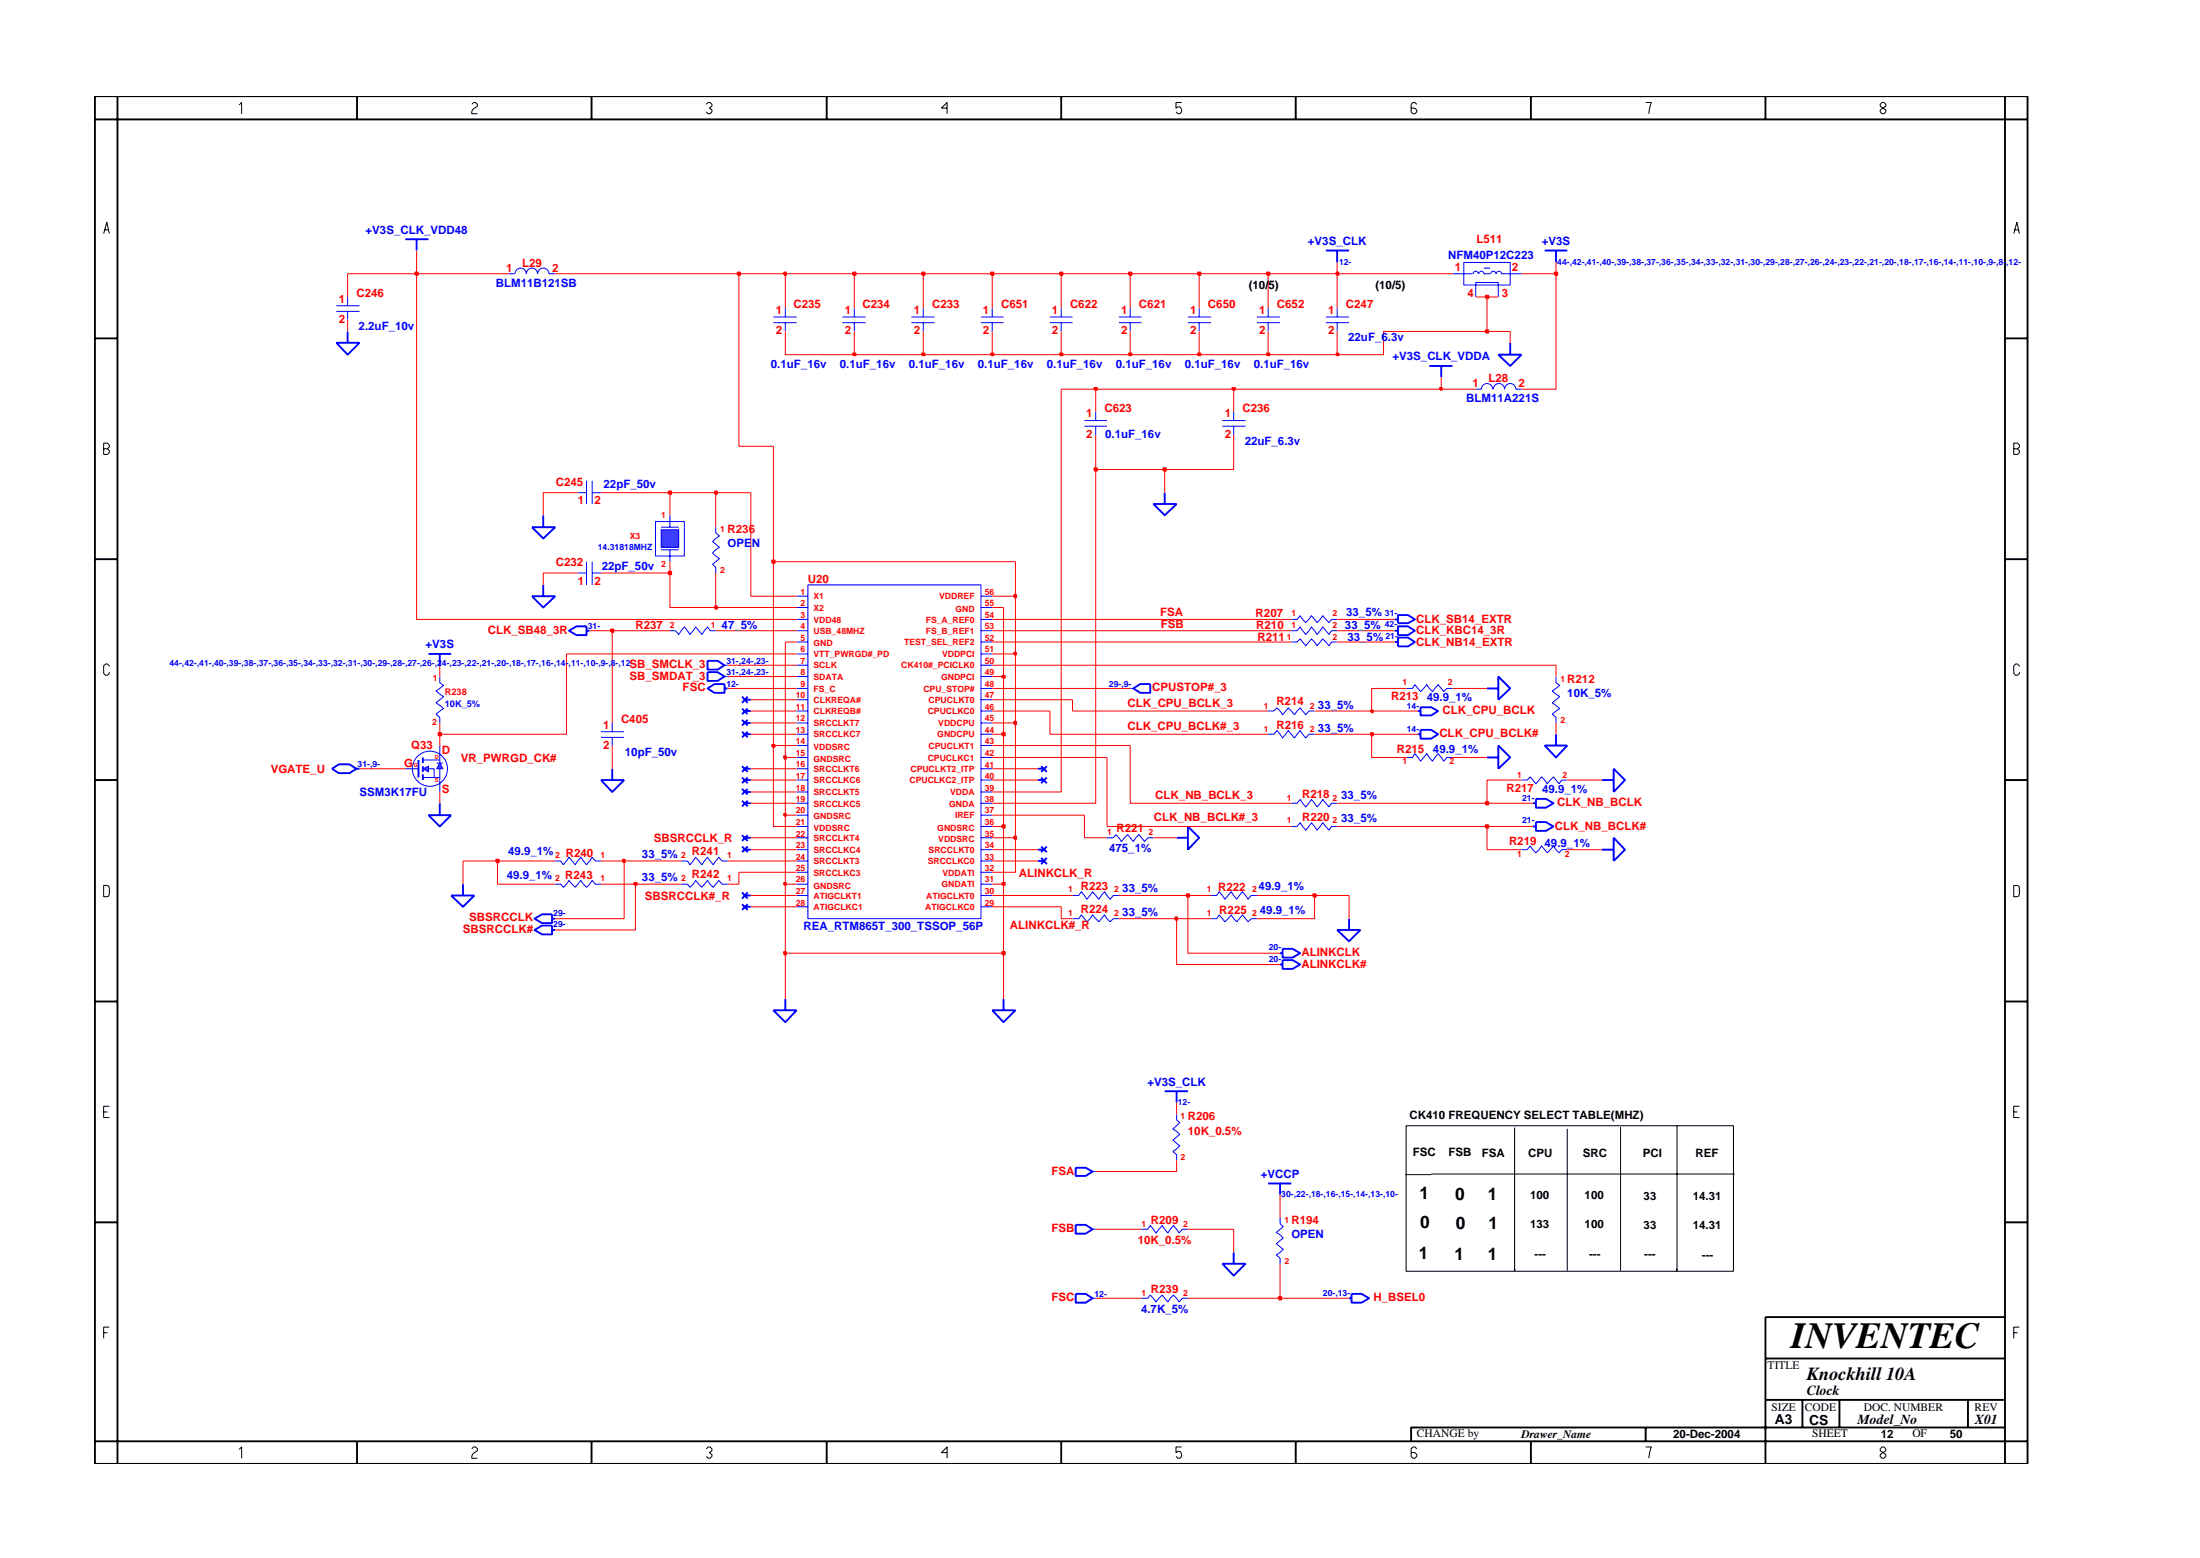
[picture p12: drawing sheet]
<svg xmlns="http://www.w3.org/2000/svg" width="297mm" height="210mm" viewBox="0 0 297 210" stroke-linecap="round" stroke-linejoin="round" font-family="sans-serif">
<g fill="none" stroke="#00f" stroke-width=".14">
<path d="M45.4 41.3h3.1M45.4 42h3.1M46.9 40.1v1.2M46.9 42v1.1M123 42.8h3.2M123 43.5h3.2M124.7 41.6v1.2M124.7 43.5v1.2M141.8 42.8h3M141.8 43.5h3M143.3 41.6v1.2M143.3 43.5v1.2"/>
<path d="M78 77.3h1.2M79.2 75.8v3.1M80 77.3h1.1M80 75.8v3.1M109.1 78.9h23.3v45.1h-23.3zM81.1 98.7h3.2M81.1 99.5h3.2M82.7 97.6v1.1M82.7 99.5v1.1M90.5 85.1h.7l.4 .5 .8-1 .8 1 .7-1 .9 1 .7-1 .4 .5h.7M107.6 92.9h1.5M107.6 85.1h1.5"/>
<path d="M107.6 96h1.5M107.6 80.5h1.5M107.6 82h1.5M107.6 83.6h1.5M107.6 86.6h1.5M107.6 88.3h1.5M107.6 89.8h1.5M107.6 91.3h1.5M107.6 94.4h1.5M107.6 97.6h1.5M107.6 99.1h1.5M132.4 92.9h1.6"/>
<path d="M132.4 85.1h1.6M132.4 96h1.6M132.4 80.5h1.6M132.4 82h1.6M132.4 83.6h1.6M132.4 86.6h1.6M132.4 88.3h1.6M132.4 89.8h1.6M132.4 91.3h1.6M132.4 94.4h1.6M132.4 97.6h1.6M132.4 99.1h1.6"/>
<path d="M171.2 96h.8l.4-.5 .8 1 .7-1 .9 1 .7-1 .8 1 .4-.5h.8M174.4 85.1h.7l.4-.5 .8 1 .8-1 .7 1 .8-1 .8 1 .4-.5h.7M189.9 92.9h.8l.3-.5 .8 .9 .8-.9 .8 .9 .8-.9 .7 .9 .5-.4h.7M54.7 103.7h1.8M107.6 100.6h1.5M107.6 102.2h1.5M107.6 103.7h1.5M107.6 105.3h1.5M107.6 106.9h1.5M107.6 108.4h1.5M107.6 110h1.5M107.6 111.5h1.5"/>
<path d="M107.6 113.1h1.5M107.6 114.7h1.5M107.6 116.2h1.5M107.6 117.7h1.5M107.6 119.3h1.5M132.4 100.6h1.6M132.4 102.2h1.6M132.4 103.7h1.6M132.4 105.3h1.6M132.4 106.9h1.6M132.4 108.4h1.6M132.4 110h1.6"/>
<path d="M132.4 111.5h1.6M132.4 113.1h1.6M132.4 114.7h1.6M132.4 116.2h1.6M132.4 117.7h1.6M132.4 119.3h1.6M107.6 120.8h1.5M107.6 122.4h1.5M132.4 120.8h1.6M132.4 122.4h1.6M147.5 175.2h.4M154.1 175.2h.9l.3-.4 .8 .9 .8-.9 .8 .9 .7-.9 .8 .9 .4-.5h.8"/>
</g>
<g fill="none" stroke="#00f" stroke-width=".25">
<path d="M45.4 46.3h3.1l-1.6 1.6zM46.9 44.7v1.6M193 49.4h3.1M194.6 49.4v1.5M71.8 71.1h3.2l-1.7 1.6zM73.3 69.5v1.6M73.3 78.9v1.6M155.7 68h3.2l-1.6 1.5zM157.3 66.5v1.5M71.8 80.5h3.2l-1.7 1.5zM95.5 92.9l1-.6h1.3v1.2h-1.3zM97.8 92.9h.4"/>
<path d="M100.2 95.6l.8 .8M100.5 96h.9M101 95.6l-.8 .8M188.3 83.6h.5M188.8 83h1.3l.9 .6-.9 .5h-1.3zM200.8 92.9h1.5M202.3 91.3l1.6 1.6-1.6 1.5zM44.8 103.7l.9-.5h1.5l.9 .5-.9 .6h-1.5zM48.1 103.7h.4M56.5 102.6v2.3M62.5 119.3v1.5M81.1 105.3h3.2l-1.6 1.6z"/>
<path d="M82.7 103.7v1.6M100.2 103.4l.8 .8M100.5 103.7h.9M101 103.4l-.8 .8M140.2 105.3h.7M140.2 114.7h.7M140.2 116.2h.7M140.2 103.7h.7M140.6 114.2l.7 .8M140.6 115.8l.7 .8M140.6 104.9l.7 .8M140.6 103.4l.7 .8"/>
<path d="M141.3 114.2l-.7 .8M141.3 115.8l-.7 .8M141.3 104.9l-.7 .8M141.3 103.4l-.7 .8M158.9 113.1h1.5M160.4 111.5l1.5 1.6-1.5 1.6zM60.9 120.8h3.1l-1.5 1.6zM104.4 136.3h3.2l-1.6 1.7zM106 134.8v1.5M134 136.3h3.1l-1.6 1.7zM135.5 134.8v1.5M145.2 174.6h1.4l.9 .6-.9 .6h-1.4z"/>
</g>
<path d="M59.4 103l.4 .7h-.8z" fill="#3c3cc8"/>
<path d="M59 103h.8M59.4 103l.4 .7h-.8z" fill="none" stroke="#00f" stroke-width=".14"/>
<path d="M57.1 103.7l.8-.3v.8z" fill="#3c3cc8"/>
<g fill="none" stroke="#00f" stroke-width=".14">
<path d="M132.4 42.8h3.1M132.4 43.5h3.1M134 41.6v1.2M134 43.5v1.2M78 66.5h1.2M79.2 64.9v3.1M80 66.5h1.1M80 64.9v3.1M88.5 70.4h3.9v4.6h-3.9zM89.3 71.1h2.3M89.3 74.2h2.3M90.5 69.5v1.6"/>
<path d="M90.5 74.2v1.6M97.8 91.3h.4M152.6 92.9h.4M174.4 86.6h.7l.4-.4 .8 1 .8-1 .7 1 .8-1 .8 1 .4-.6h.7M174.4 83.6h.7l.4-.5 .8 .9 .8-.9 .7 .9 .8-.9 .8 .9 .4-.4h.7M57.1 103.7l.8-.3v.8zM57.1 104.9h2.3M57.1 102.6h2.3M57.9 103.7h.7v1.2M59.4 100.6v2.4M59.4 103.7v3.2M75 119.3h.7l.4 .4 .7-.9 .9 .9 .7-.9 .8 .9 .8-.9 .4 .5h.7"/>
<path d="M92 116.2h.8l.4 .5 .7-1 .9 1 .7-1 .8 1 .8-1 .4 .5h.7M149.5 113.1h.8l.4-.5 .7 1 .9-1 .7 1 .8-1 .7 1 .5-.5h.7M174.4 111.5h.7l.4-.5 .8 1 .8-1 .7 1 .8-1 .8 1 .4-.5h.7M189.9 102.2h.8l.3-.5 .8 1 .8-1 .8 1 .8-1 .7 1 .5-.5h.7M205.4 114.7h.8l.4-.5 .8 .9 .7-.9 .8 .9 .8-.9 .8 .9 .3-.4h.8M205.4 105.3h.8l.4-.5 .8 1 .7-1 .8 1 .8-1 .8 1 .3-.5h.8M144.8 120.8h.9l.3-.5 .8 1.1 .7-1.1 .9 1.1 .7-1.1 .8 1.1 .4-.6h.8M163.5 120.8h.8l.3-.5 .8 1.1 .8-1.1 .8 1.1 .8-1.1 .7 1.1 .4-.6h.8M147.5 158.1h.4M158.9 150.4v.8l.4 .3-.9 .8 .9 .8-.9 .8 .9 .7-.9 .8 .5 .4v.8M147.5 165.9h.4M154.1 165.9h.9l.3-.5 .8 1 .8-1 .8 1 .7-1 .8 1 .4-.5h.8"/>
<circle cx="58" cy="103.7" r="2.37"/>
</g>
<g fill="none" stroke="#00f" stroke-width=".25">
<path d="M54.7 32.3h3.2M56.2 32.3v1.5M179 33.8h3.1M180.5 33.8v1.6M202.3 47.9h3.1l-1.5 1.5zM203.9 46.3v1.6M76.8 85.1l1-.6h1.4v1.2h-1.4zM79.2 85.1h.4M95.5 90.7h1.4l.9 .6-.9 .6h-1.4zM100.2 94l.8 .9M100.5 94.4h.9M101 94l-.8 .9"/>
<path d="M153 92.9l1-.6h1.3v1.2h-1.3zM188.3 86.6h.5M188.3 85.1h.5M188.8 86h1.3l.9 .6-.9 .6h-1.3zM188.8 84.5h1.3l.9 .6-.9 .6h-1.3zM210.1 99.1v1.5M57.1 102.2v.8M57.1 103.4v.8M57.1 104.5v.8M57.9 110h3l-1.5 1.5zM59.4 108.4v1.6M200.8 102.2h1.5"/>
<path d="M202.3 100.6l1.6 1.6-1.6 1.5zM208.6 100.6h3l-1.5 1.6zM216.3 105.3h1.6M216.3 114.7h1.6M217.9 103.7l1.5 1.6-1.5 1.6zM217.9 113.1l1.5 1.6-1.5 1.5zM72.2 124l1-.6h1.3v1.2h-1.3zM74.5 124h.5M100.2 120.4l.8 .9M100.5 120.8h.9M101 120.4l-.8 .9M180.5 125.5h3.2l-1.6 1.5z"/>
<path d="M182.1 124v1.5M145.2 157.6h1.4l.9 .5-.9 .6h-1.4zM171.2 159.7h3.2M172.8 159.7v1.5M145.2 165.3h1.4l.9 .6-.9 .6h-1.4zM165 170.5h3.2l-1.6 1.7zM166.6 169v1.5"/>
</g>
<path d="M89.3 71.5h2.3v2.4h-2.3z" fill="#3c3cc8"/>
<g fill="none" stroke="#00f" stroke-width=".14">
<path d="M68.7 36.9h.8M69.5 36.9a.76 .76 0 0 1 .8-.7 .76 .76 0 0 1 .8 .7 .76 .76 0 0 1 .7-.7 .76 .76 0 0 1 .8 .7 .76 .76 0 0 1 .7-.7 .76 .76 0 0 1 .8 .7h.9M196.1 36.9h2.7M197.6 35.4h6.3v3.1h-6.3zM198.9 36.9a.34 .34 0 0 1 .3-.3 .34 .34 0 0 1 .4 .3M199.7 36.9a.34 .34 0 0 1 .3-.3 .34 .34 0 0 1 .3 .3h.9M200.3 36.2h.9M201.3 36.9a.34 .34 0 0 1 .3-.3 .34 .34 0 0 1 .4 .3M202 36.9a.34 .34 0 0 1 .4-.3 .34 .34 0 0 1 .3 .3h2.7M104.4 42.8h3.2M104.4 43.5h3.2M106 41.6v1.2"/>
<path d="M106 43.5v1.2M113.7 42.8h3.2M113.7 43.5h3.2M115.3 41.6v1.2M115.3 43.5v1.2M146.4 56.8h3.1M146.4 57.5h3.1M147.9 55.6v1.2M147.9 57.5v1.2M151.1 42.8h3M151.1 43.5h3M152.6 41.6v1.2"/>
<path d="M152.6 43.5v1.2M160.4 42.8h3.1M160.4 43.5h3.1M161.9 41.6v1.2M161.9 43.5v1.2M165 56.8h3.2M165 57.5h3.2M166.6 55.6v1.2M166.6 57.5v1.2M169.7 42.8h3.1M169.7 43.5h3.1M171.2 41.6v1.2"/>
<path d="M171.2 43.5v1.2M179 42.8h3.1M179 43.5h3.1M180.5 41.6v1.2M180.5 43.5v1.2M199.2 40.1v-2h3.1v2M199.2 52.5h.8a.76 .76 0 0 1 .8-.7 .76 .76 0 0 1 .7 .7M201.6 52.5a.76 .76 0 0 1 .8-.7 .76 .76 0 0 1 .7 .7 .76 .76 0 0 1 .8-.7 .76 .76 0 0 1 .8 .7h.7M89.3 71.5h2.3v2.4h-2.3zM96.6 71.1v.8l.5 .4-.9 .8 .9 .8-.9 .7 .9 .8-.9 .7 .4 .5v.7M59.4 91.3v.8l.5 .4-1 .7 1 .8-1 .9 1 .7-1 .8 .5 .4v.8M97.8 89.8h.4"/>
<path d="M171.2 99.1h.8l.4-.5 .8 1 .7-1 .9 1 .7-1 .8 1 .4-.5h.8M210.1 91.3v.8l.5 .4-1 .7 1 .8-1 .9 1 .7-1 .8 .5 .4v.8M75 116.2h.7l.4 .5 .7-1 .9 1 .7-1 .8 1 .8-1 .4 .5h.7M92 119.3h.8l.4 .4 .7-.9 .9 .9 .7-.9 .8 .9 .8-.9 .4 .5h.7M174.4 108.4h.7l.4-.5 .8 1 .8-1 .7 1 .8-1 .8 1 .4-.5h.7M144.8 124h.9l.3-.5 .8 .9 .7-.9 .9 .9 .7-.9 .8 .9 .4-.4h.8M163.5 124h.8l.3-.5 .8 .9 .8-.9 .8 .9 .8-.9 .7 .9 .4-.4h.8M172.8 164.4v.7l.5 .5-1 .7 1 .8-1 .7 1 .8-1 .8 .5 .4v.7"/>
</g>
<g fill="none" stroke="#00f" stroke-width=".25">
<path d="M208.6 33.8h3M210.1 33.8v1.6M57.9 88.3h3M59.4 88.3v1.5M95.5 89.2h1.4l.9 .6-.9 .6h-1.4zM100.2 97.1l.8 .8M100.2 98.7l.8 .8M100.5 99.1h.9M100.5 97.6h.9M101 97.1l-.8 .8M101 98.7l-.8 .8M191.5 99.1h.3"/>
<path d="M191.5 96h.3M191.8 98.5h1.4l1 .6-1 .6h-1.4zM191.8 95.4h1.4l1 .6-1 .5h-1.4zM100.2 104.9l.8 .8M100.2 108.1l.8 .7M100.2 112.7l.8 .8M100.2 114.2l.8 .8M100.2 106.5l.8 .7M100.5 105.3h.9M100.5 108.4h.9M100.5 113.1h.9M100.5 114.7h.9"/>
<path d="M100.5 106.9h.9M101 104.9l-.8 .8M101 108.1l-.8 .7M101 112.7l-.8 .8M101 114.2l-.8 .8M101 106.5l-.8 .7M207 108.4h.4M207 111.5h.4M207.4 107.8h1.3l1 .6-1 .6h-1.3zM207.4 110.9h1.3l1 .6-1 .6h-1.3zM72.2 125.5l1-.6h1.3v1.2h-1.3zM74.5 125.5h.5"/>
<path d="M100.2 122l.8 .8M100.5 122.4h.9M101 122l-.8 .8M172.8 130.2h.4M172.8 128.6h.4M173.2 129.6h1.3l1 .6-1 .6h-1.3zM173.2 128h1.3l1 .6-1 .6h-1.3zM157.3 147.3h3.1M158.9 147.3v1.5M182.1 175.2h.4M182.5 174.6h1.3l1.1 .6-1.1 .6h-1.3z"/>
</g>
<path d="M147.9 175.2h6.2M160.4 175.2h12.4" fill="none" stroke="#f00" stroke-width=".14"/>
<path d="M172.7 175h.3v.4h-.3z" fill="#8e2323"/>
<path d="M172.7 175h.3v.4h-.3z" fill="none" stroke="#f00" stroke-width=".25"/>
<path d="M106 128.6v6.2M135.5 128.6v6.2M158.9 124v6.2h13.9M158.9 156.6v1.5h-11M158.9 148.8v1.6M147.9 165.9h6.2M160.4 165.9h6.2v3.1M172.8 170.5v4.7h9.3M172.8 161.2v3.2" fill="none" stroke="#f00" stroke-width=".14"/>
<path d="M105.9 128.5h.2v.3h-.2z" fill="#8e2323"/>
<path d="M105.9 128.5h.2v.3h-.2z" fill="none" stroke="#f00" stroke-width=".25"/>
<path d="M106 119.3v9.3h29.5" fill="none" stroke="#f00" stroke-width=".14"/>
<path d="M135.3 128.5h.4v.3h-.4z" fill="#8e2323"/>
<path d="M135.3 128.5h.4v.3h-.4z" fill="none" stroke="#f00" stroke-width=".25"/>
<path d="M84.3 116.2v7.8h-9.3M85.8 119.3v6.2h-10.8M135.5 119.3v9.3M143.3 122.4v1.6h1.5M151.1 124h7.8M160.4 120.8v7.8h12.4" fill="none" stroke="#f00" stroke-width=".14"/>
<path d="M158.7 123.8h.2v.3h-.2z" fill="#8e2323"/>
<path d="M158.7 123.8h.2v.3h-.2z" fill="none" stroke="#f00" stroke-width=".25"/>
<path d="M101.4 122.4h6.2M101.4 120.8h6.2M134 122.4h9.3M134 120.8h10.8M151.1 120.8h9.3M158.9 124h4.6M177.5 120.8v3.2h-7.8M182.1 120.8v3.2" fill="none" stroke="#f00" stroke-width=".14"/>
<path d="M160.2 120.7h.4v.3h-.4z" fill="#8e2323"/>
<path d="M160.2 120.7h.4v.3h-.4z" fill="none" stroke="#f00" stroke-width=".25"/>
<path d="M160.4 120.8h3.1M169.7 120.8h7.8" fill="none" stroke="#f00" stroke-width=".14"/>
<path d="M177.3 120.7h.4v.3h-.4z" fill="#8e2323"/>
<path d="M177.3 120.7h.4v.3h-.4z" fill="none" stroke="#f00" stroke-width=".25"/>
<path d="M62.5 116.2v3.1M67.2 116.2v3.1h7.8M81.1 119.3h4.7M177.5 120.8h4.6" fill="none" stroke="#f00" stroke-width=".14"/>
<path d="M85.6 119.2h.4v.2h-.4z" fill="#8e2323"/>
<path d="M85.6 119.2h.4v.2h-.4z" fill="none" stroke="#f00" stroke-width=".25"/>
<path d="M85.8 119.3h6.2M99.8 117.7v1.6h-1.6" fill="none" stroke="#f00" stroke-width=".14"/>
<path d="M105.9 119.2h.2v.2h-.2z" fill="#8e2323"/>
<path d="M105.9 119.2h.2v.2h-.2z" fill="none" stroke="#f00" stroke-width=".25"/>
<path d="M106 110v9.3h1.6M134 119.3h1.5" fill="none" stroke="#f00" stroke-width=".14"/>
<path d="M135.3 119.2h.4v.2h-.4z" fill="#8e2323"/>
<path d="M135.3 119.2h.4v.2h-.4z" fill="none" stroke="#f00" stroke-width=".25"/>
<path d="M62.5 116.2h4.7M99.8 117.7h7.8M135.5 111.5v7.8M137.1 113.1v4.6h-3.1" fill="none" stroke="#f00" stroke-width=".14"/>
<path d="M67 116h.3v.4h-.3z" fill="#8e2323"/>
<path d="M67 116h.3v.4h-.3z" fill="none" stroke="#f00" stroke-width=".25"/>
<path d="M67.2 116.2h7.8M81.1 116.2h3.2" fill="none" stroke="#f00" stroke-width=".14"/>
<path d="M84.1 116h.3v.4h-.3z" fill="#8e2323"/>
<path d="M84.1 116h.3v.4h-.3z" fill="none" stroke="#f00" stroke-width=".25"/>
<path d="M84.3 116.2h7.7M98.2 116.2h9.4M101.4 114.7h6.2M101.4 113.1h6.2M134 116.2h6.2M134 114.7h6.2M134 113.1h3.1M200.8 111.5v3.2h4.6M211.6 114.7h4.7" fill="none" stroke="#f00" stroke-width=".14"/>
<path d="M136.9 112.9h.3v.3h-.3z" fill="#8e2323"/>
<path d="M136.9 112.9h.3v.3h-.3z" fill="none" stroke="#f00" stroke-width=".25"/>
<path d="M137.1 97.6v15.5M104.4 100.6v10.9h3.2M134 111.5h1.5M146.4 110v3.1h3.1M155.7 113.1h3.2" fill="none" stroke="#f00" stroke-width=".14"/>
<path d="M135.3 111.4h.4v.3h-.4z" fill="#8e2323"/>
<path d="M135.3 111.4h.4v.3h-.4z" fill="none" stroke="#f00" stroke-width=".25"/>
<path d="M135.5 99.1v12.4M149.5 102.2v9.3h24.9M180.5 111.5h20.3" fill="none" stroke="#f00" stroke-width=".14"/>
<path d="M200.6 111.4h.3v.3h-.3z" fill="#8e2323"/>
<path d="M200.6 111.4h.3v.3h-.3z" fill="none" stroke="#f00" stroke-width=".25"/>
<path d="M200.8 111.5h6.2" fill="none" stroke="#f00" stroke-width=".14"/>
<path d="M105.9 109.8h.2v.3h-.2z" fill="#8e2323"/>
<path d="M105.9 109.8h.2v.3h-.2z" fill="none" stroke="#f00" stroke-width=".25"/>
<path d="M147.9 63.4v45h-13.9M59.4 106.9v1.5M101.4 108.4h6.2M106 102.2v7.8h1.6M134 110h12.4M152.6 100.6v7.8h21.8M180.5 108.4h20.3" fill="none" stroke="#f00" stroke-width=".14"/>
<path d="M200.6 108.2h.3v.4h-.3z" fill="#8e2323"/>
<path d="M200.6 108.2h.3v.4h-.3z" fill="none" stroke="#f00" stroke-width=".25"/>
<path d="M143.3 52.5v54.4h-9.3M48.5 103.7h6.2M82.7 100.6v3.1M101.4 106.9h6.2M101.4 105.3h6.2M101.4 103.7h6.2M134 105.3h6.2M134 103.7h6.2M205.4 105.3h-4.6v3.1h6.2M211.6 105.3h4.7" fill="none" stroke="#f00" stroke-width=".14"/>
<path d="M105.9 102.1h.2v.3h-.2z" fill="#8e2323"/>
<path d="M105.9 102.1h.2v.3h-.2z" fill="none" stroke="#f00" stroke-width=".25"/>
<path d="M59.4 99.1v1.5M106 86.6v15.6h1.6M185.2 99.1v3.1h4.7M134 102.2h15.5M196.1 102.2h4.7" fill="none" stroke="#f00" stroke-width=".14"/>
<path d="M104.3 100.5h.3v.3h-.3z" fill="#8e2323"/>
<path d="M104.3 100.5h.3v.3h-.3z" fill="none" stroke="#f00" stroke-width=".25"/>
<path d="M104.4 75.8v24.8h3.2M134 100.6h18.6" fill="none" stroke="#f00" stroke-width=".14"/>
<path d="M59.2 98.9h.3v.4h-.3z" fill="#8e2323"/>
<path d="M59.2 98.9h.3v.4h-.3z" fill="none" stroke="#f00" stroke-width=".25"/>
<path d="M76.5 88.3v10.8h-17.1v-1.5M101.4 99.1h6.2M134 99.1h1.5" fill="none" stroke="#f00" stroke-width=".14"/>
<path d="M135.3 98.9h.4v.4h-.4z" fill="#8e2323"/>
<path d="M135.3 98.9h.4v.4h-.4z" fill="none" stroke="#f00" stroke-width=".25"/>
<path d="M135.5 91.3v7.8M141.8 96v3.1h29.4M177.5 99.1h7.7" fill="none" stroke="#f00" stroke-width=".14"/>
<path d="M185.1 98.9h.3v.4h-.3z" fill="#8e2323"/>
<path d="M185.1 98.9h.3v.4h-.3z" fill="none" stroke="#f00" stroke-width=".25"/>
<path d="M82.7 85.1v12.5M101.4 97.6h6.2M134 97.6h3.1M185.2 99.1h6.3M210.1 97.6v1.5" fill="none" stroke="#f00" stroke-width=".14"/>
<path d="M136.9 97.4h.3v.3h-.3z" fill="#8e2323"/>
<path d="M136.9 97.4h.3v.3h-.3z" fill="none" stroke="#f00" stroke-width=".25"/>
<path d="M101.4 96h6.2M134 96h7.8M137.1 88.3v9.3M144.8 94.4v1.6h26.4M177.5 96h7.7" fill="none" stroke="#f00" stroke-width=".14"/>
<path d="M185.1 95.9h.3v.2h-.3z" fill="#8e2323"/>
<path d="M185.1 95.9h.3v.2h-.3z" fill="none" stroke="#f00" stroke-width=".25"/>
<path d="M59.4 89.8v1.5M98.2 92.9h9.4M98.2 91.3h9.4M101.4 94.4h6.2M134 94.4h10.8M134 92.9h18.6M134 91.3h1.5M189.9 92.9h-4.7v3.1h6.3M196.1 92.9h4.7" fill="none" stroke="#f00" stroke-width=".14"/>
<path d="M135.3 91.2h.4v.3h-.4z" fill="#8e2323"/>
<path d="M135.3 91.2h.4v.3h-.4z" fill="none" stroke="#f00" stroke-width=".25"/>
<path d="M76.5 88.3h31.1M98.2 89.8h9.4M134 89.8h76.1v1.5M134 88.3h3.1M135.5 82v9.3" fill="none" stroke="#f00" stroke-width=".14"/>
<path d="M136.9 88.1h.3v.2h-.3z" fill="#8e2323"/>
<path d="M136.9 88.1h.3v.2h-.3z" fill="none" stroke="#f00" stroke-width=".25"/>
<path d="M79.6 85.1h3.1M106 86.6h1.6M134 86.6h40.4M137.1 80.5v7.8M180.5 86.6h7.8" fill="none" stroke="#f00" stroke-width=".14"/>
<path d="M82.5 84.9h.3v.4h-.3z" fill="#8e2323"/>
<path d="M82.5 84.9h.3v.4h-.3z" fill="none" stroke="#f00" stroke-width=".25"/>
<path d="M56.2 36.9v46.7h51.4M90.5 77.3v4.7h6.1M82.7 85.1h7.8M96.6 85.1h11M134 85.1h40.4M134 83.6h40.4M180.5 85.1h7.8M180.5 83.6h7.8" fill="none" stroke="#f00" stroke-width=".14"/>
<path d="M96.5 81.8h.3v.4h-.3z" fill="#8e2323"/>
<path d="M96.5 81.8h.3v.4h-.3z" fill="none" stroke="#f00" stroke-width=".25"/>
<path d="M96.6 77.3v4.7h11M101.4 66.5v14h6.2M134 82h1.5M134 80.5h3.1" fill="none" stroke="#f00" stroke-width=".14"/>
<path d="M136.9 80.3h.3v.3h-.3z" fill="#8e2323"/>
<path d="M136.9 80.3h.3v.3h-.3z" fill="none" stroke="#f00" stroke-width=".25"/>
<path d="M78 77.3h-4.7v1.6M81.1 77.3h9.4M137.1 75.8v4.7" fill="none" stroke="#f00" stroke-width=".14"/>
<path d="M90.3 77.2h.3v.3h-.3z" fill="#8e2323"/>
<path d="M90.3 77.2h.3v.3h-.3z" fill="none" stroke="#f00" stroke-width=".25"/>
<path d="M90.5 75.8v1.5" fill="none" stroke="#f00" stroke-width=".14"/>
<path d="M104.3 75.6h.3v.4h-.3z" fill="#8e2323"/>
<path d="M104.3 75.6h.3v.4h-.3z" fill="none" stroke="#f00" stroke-width=".25"/>
<path d="M78 66.5h-4.7v3M81.1 66.5h9.4v3M96.6 66.5v4.6M104.4 60.2v15.6h32.7" fill="none" stroke="#f00" stroke-width=".14"/>
<path d="M90.3 66.3h.3v.4h-.3z" fill="#8e2323"/>
<path d="M90.3 66.3h.3v.4h-.3z" fill="none" stroke="#f00" stroke-width=".25"/>
<path d="M90.5 66.5h6.1" fill="none" stroke="#f00" stroke-width=".14"/>
<path d="M96.5 66.3h.3v.4h-.3z" fill="#8e2323"/>
<path d="M96.5 66.3h.3v.4h-.3z" fill="none" stroke="#f00" stroke-width=".25"/>
<path d="M96.6 66.5h4.8M157.3 63.4v3.1" fill="none" stroke="#f00" stroke-width=".14"/>
<path d="M147.8 63.2h.3v.3h-.3z" fill="#8e2323"/>
<path d="M147.8 63.2h.3v.3h-.3z" fill="none" stroke="#f00" stroke-width=".25"/>
<path d="M147.9 58.7v4.7h9.4" fill="none" stroke="#f00" stroke-width=".14"/>
<path d="M157.1 63.2h.3v.3h-.3z" fill="#8e2323"/>
<path d="M157.1 63.2h.3v.3h-.3z" fill="none" stroke="#f00" stroke-width=".25"/>
<path d="M99.8 36.9v23.3h4.6M143.3 52.5h4.6v3.1M166.6 58.7v4.7h-9.3M166.6 52.5v3.1" fill="none" stroke="#f00" stroke-width=".14"/>
<path d="M147.8 52.4h.3v.2h-.3z" fill="#8e2323"/>
<path d="M147.8 52.4h.3v.2h-.3z" fill="none" stroke="#f00" stroke-width=".25"/>
<path d="M147.9 52.5h18.7" fill="none" stroke="#f00" stroke-width=".14"/>
<path d="M166.4 52.4h.3v.2h-.3z" fill="#8e2323"/>
<path d="M166.4 52.4h.3v.2h-.3z" fill="none" stroke="#f00" stroke-width=".25"/>
<path d="M166.6 52.5h28" fill="none" stroke="#f00" stroke-width=".14"/>
<path d="M194.4 52.4h.3v.2h-.3z" fill="#8e2323"/>
<path d="M194.4 52.4h.3v.2h-.3z" fill="none" stroke="#f00" stroke-width=".25"/>
<path d="M210.1 36.9v15.6h-4.7M106 44.7v3.2h9.3M194.6 50.9v1.6h4.6" fill="none" stroke="#f00" stroke-width=".14"/>
<path d="M115.2 47.7h.3v.2h-.3z" fill="#8e2323"/>
<path d="M115.2 47.7h.3v.2h-.3z" fill="none" stroke="#f00" stroke-width=".25"/>
<path d="M115.3 44.7v3.2h9.4" fill="none" stroke="#f00" stroke-width=".14"/>
<path d="M124.5 47.7h.3v.2h-.3z" fill="#8e2323"/>
<path d="M124.5 47.7h.3v.2h-.3z" fill="none" stroke="#f00" stroke-width=".25"/>
<path d="M124.7 44.7v3.2h9.3" fill="none" stroke="#f00" stroke-width=".14"/>
<path d="M133.8 47.7h.3v.2h-.3z" fill="#8e2323"/>
<path d="M133.8 47.7h.3v.2h-.3z" fill="none" stroke="#f00" stroke-width=".25"/>
<path d="M134 44.7v3.2h9.3" fill="none" stroke="#f00" stroke-width=".14"/>
<path d="M143.1 47.7h.4v.2h-.4z" fill="#8e2323"/>
<path d="M143.1 47.7h.4v.2h-.4z" fill="none" stroke="#f00" stroke-width=".25"/>
<path d="M143.3 44.7v3.2h9.3" fill="none" stroke="#f00" stroke-width=".14"/>
<path d="M152.4 47.7h.4v.2h-.4z" fill="#8e2323"/>
<path d="M152.4 47.7h.4v.2h-.4z" fill="none" stroke="#f00" stroke-width=".25"/>
<path d="M152.6 44.7v3.2h9.3" fill="none" stroke="#f00" stroke-width=".14"/>
<path d="M161.7 47.7h.4v.2h-.4z" fill="#8e2323"/>
<path d="M161.7 47.7h.4v.2h-.4z" fill="none" stroke="#f00" stroke-width=".25"/>
<path d="M161.9 44.7v3.2h9.3" fill="none" stroke="#f00" stroke-width=".14"/>
<path d="M171.1 47.7h.3v.2h-.3z" fill="#8e2323"/>
<path d="M171.1 47.7h.3v.2h-.3z" fill="none" stroke="#f00" stroke-width=".25"/>
<path d="M171.2 44.7v3.2h9.3" fill="none" stroke="#f00" stroke-width=".14"/>
<path d="M180.5 47.7h.2v.2h-.2z" fill="#8e2323"/>
<path d="M180.5 47.7h.2v.2h-.2z" fill="none" stroke="#f00" stroke-width=".25"/>
<path d="M46.9 43.1v1.6M180.5 44.7v3.2h6.3v-3.2h14M203.9 44.7v1.6" fill="none" stroke="#f00" stroke-width=".14"/>
<path d="M200.6 44.6h.3v.3h-.3z" fill="#8e2323"/>
<path d="M200.6 44.6h.3v.3h-.3z" fill="none" stroke="#f00" stroke-width=".25"/>
<path d="M46.9 36.9v3.2M106 36.9v4.7M115.3 36.9v4.7M124.7 36.9v4.7M134 36.9v4.7M143.3 36.9v4.7M152.6 36.9v4.7M161.9 36.9v4.7M171.2 36.9v4.7M180.5 36.9v4.7M199.2 40.1h1.6v4.6h3.1" fill="none" stroke="#f00" stroke-width=".14"/>
<path d="M200.6 39.9h.3v.3h-.3z" fill="#8e2323"/>
<path d="M200.6 39.9h.3v.3h-.3z" fill="none" stroke="#f00" stroke-width=".25"/>
<path d="M46.9 36.9h9.3M200.8 40.1h1.5" fill="none" stroke="#f00" stroke-width=".14"/>
<path d="M56.1 36.8h.3v.3h-.3z" fill="#8e2323"/>
<path d="M56.1 36.8h.3v.3h-.3z" fill="none" stroke="#f00" stroke-width=".25"/>
<path d="M56.2 33.8v3.1h12.5M75 36.9h24.8" fill="none" stroke="#f00" stroke-width=".14"/>
<path d="M99.6 36.8h.3v.3h-.3z" fill="#8e2323"/>
<path d="M99.6 36.8h.3v.3h-.3z" fill="none" stroke="#f00" stroke-width=".25"/>
<path d="M99.8 36.9h6.2" fill="none" stroke="#f00" stroke-width=".14"/>
<path d="M105.9 36.8h.2v.3h-.2z" fill="#8e2323"/>
<path d="M105.9 36.8h.2v.3h-.2z" fill="none" stroke="#f00" stroke-width=".25"/>
<path d="M106 36.9h9.3" fill="none" stroke="#f00" stroke-width=".14"/>
<path d="M115.2 36.8h.3v.3h-.3z" fill="#8e2323"/>
<path d="M115.2 36.8h.3v.3h-.3z" fill="none" stroke="#f00" stroke-width=".25"/>
<path d="M115.3 36.9h9.4" fill="none" stroke="#f00" stroke-width=".14"/>
<path d="M124.5 36.8h.3v.3h-.3z" fill="#8e2323"/>
<path d="M124.5 36.8h.3v.3h-.3z" fill="none" stroke="#f00" stroke-width=".25"/>
<path d="M124.7 36.9h9.3" fill="none" stroke="#f00" stroke-width=".14"/>
<path d="M133.8 36.8h.3v.3h-.3z" fill="#8e2323"/>
<path d="M133.8 36.8h.3v.3h-.3z" fill="none" stroke="#f00" stroke-width=".25"/>
<path d="M134 36.9h9.3" fill="none" stroke="#f00" stroke-width=".14"/>
<path d="M143.1 36.8h.4v.3h-.4z" fill="#8e2323"/>
<path d="M143.1 36.8h.4v.3h-.4z" fill="none" stroke="#f00" stroke-width=".25"/>
<path d="M143.3 36.9h9.3" fill="none" stroke="#f00" stroke-width=".14"/>
<path d="M152.4 36.8h.4v.3h-.4z" fill="#8e2323"/>
<path d="M152.4 36.8h.4v.3h-.4z" fill="none" stroke="#f00" stroke-width=".25"/>
<path d="M152.6 36.9h9.3" fill="none" stroke="#f00" stroke-width=".14"/>
<path d="M161.7 36.8h.4v.3h-.4z" fill="#8e2323"/>
<path d="M161.7 36.8h.4v.3h-.4z" fill="none" stroke="#f00" stroke-width=".25"/>
<path d="M161.9 36.9h9.3" fill="none" stroke="#f00" stroke-width=".14"/>
<path d="M171.1 36.8h.3v.3h-.3z" fill="#8e2323"/>
<path d="M171.1 36.8h.3v.3h-.3z" fill="none" stroke="#f00" stroke-width=".25"/>
<path d="M171.2 36.9h9.3" fill="none" stroke="#f00" stroke-width=".14"/>
<path d="M180.5 36.8h.2v.3h-.2z" fill="#8e2323"/>
<path d="M180.5 36.8h.2v.3h-.2z" fill="none" stroke="#f00" stroke-width=".25"/>
<path d="M180.5 35.4v1.5h15.6M205.4 36.9h4.7" fill="none" stroke="#f00" stroke-width=".14"/>
<path d="M209.9 36.8h.4v.3h-.4z" fill="#8e2323"/>
<path d="M209.9 36.8h.4v.3h-.4z" fill="none" stroke="#f00" stroke-width=".25"/>
<path d="M210.1 35.4v1.5" fill="none" stroke="#f00" stroke-width=".14"/>
<g fill="none" stroke="#000" stroke-width=".25">
<path d="M12.8 13h261v184.6h-261zM12.8 16.1h261M15.9 13v184.6M48.2 13v3.1M79.9 13v3.1M111.6 13v3.1M143.3 13v3.1M174.9 13v3.1M206.7 13v3.1M238.4 13v3.1M270.7 13v184.6M12.8 45.7h3.1"/>
<path d="M270.7 45.7h3.1M12.8 75.5h3.1M270.7 75.5h3.1M12.8 105.3h3.1M270.7 105.3h3.1M12.8 135.2h3.1M270.7 135.2h3.1M12.8 165h3.1M270.7 165h3.1M270.7 177.7h-32.3v19.9M12.8 194.5h261M48.2 194.5v3.1"/>
<path d="M79.9 194.5v3.1M111.6 194.5v3.1M143.3 194.5v3.1M174.9 194.5v3.1M206.7 194.5v3.1M222.2 192.6v1.9M238.4 183.3h32.3M238.4 188.9h32.3M243.4 188.9v3.7M248.4 188.9v3.7M265.7 188.9v3.7M270.7 192.6h-80.2v1.9"/>
</g>
<g fill="none" stroke="#000" stroke-width=".14">
<path d="M32.3 14.2l.3-.4v1.6M63.7 14.1l.3-.3h.2l.3 .3v.2l-.5 .4-.3 .4v.3h.8M95.4 14.1l.2-.3h.3l.2 .3v.2l-.3 .3 .3 .2v.3l-.2 .3h-.3l-.2-.3M127.9 14.6h-.8l.8-.8v1.6M159.5 13.8h-.7v.8l.2-.2a.5 .5 0 0 1 .5 .7l-.2 .3h-.3l-.2-.3M191.3 14.1l-.3-.3h-.2l-.3 .3v1l.3 .3h.2l.3-.3v-.3l-.3-.2h-.5M222.2 13.8h.8l-.4 1.6M253.9 14.1l.2-.3h.3l.2 .3v.2l-.7 .5v.3l.2 .3h.3l.2-.3v-.3l-.7-.5zM14 31.5l.4-1.5 .4 1.5M14.1 31h.6M271.9 31.5l.4-1.5 .4 1.5M272 31h.6"/>
<path d="M14 59.8h.5l.3 .3v.2l-.3 .3 .3 .2v.3l-.3 .2h-.5zM14 60.6h.5M271.9 60.6h.5l.3-.3v-.2l-.3-.3h-.5v1.5h.5l.3-.2v-.3l-.3-.2M14.8 89.9l-.3-.3h-.2l-.3 .3v1l.3 .2h.2l.3-.2v-.2M272.7 89.9l-.3-.3h-.3l-.2 .3v1l.2 .2h.3l.3-.2v-.2M14 119.5l.7 .1 .1 .2-.1 1.1-.7 .1zM271.9 119.5l.7 .1 .1 .2-.1 1.1-.7 .1zM14 150.1h.5M14.8 149.3h-.8v1.5h.8M189.8 158.5h3.4M189.9 151.9h44.1v19.7h-44.1zM193.2 158.4h41"/>
<path d="M204.5 152.2v19.3l.1-.2M211.6 152.3v19.2M218.8 152.1v19.4M226.4 151.9v19.6h-.1l.1-.3M271.9 150.1h.5M272.7 149.3h-.8v1.5h.8M14 179.9h.5M14.8 179.1h-.8v1.5M271.9 179.9h.5M272.7 179.1h-.8v1.5M32.3 195.6l.3-.3v1.5M63.7 195.5l.3-.2h.2l.3 .2v.3l-.7 .5-.1 .2v.3h.8"/>
<path d="M95.4 195.5l.2-.2h.3l.2 .2v.3l-.3 .2 .3 .3v.2l-.2 .3h-.3l-.2-.3M127.9 196h-.8l.8-.7v1.5M159.5 195.3h-.7v.7l.2-.1a.5 .5 0 0 1 .5 .6l-.2 .3h-.3l-.2-.3M191.3 195.5l-.3-.2h-.2l-.3 .2v1l.3 .3h.2l.3-.3v-.2l-.3-.3h-.5M222.2 195.3h.8l-.4 1.5M254.1 195.3l-.2 .2v.3l.7 .5v.2l-.2 .3h-.3l-.2-.3v-.2l.7-.5v-.3l-.2-.2z"/>
</g>
<text font-size="5" x="241.8" y="182">INVENTEC</text>
<text font-size="2.5" x="244" y="186.3">Knockhill 10A</text>
<g font-size="2.3">
<text x="191.7" y="161.8">1</text>
<text x="196.5" y="161.9">0</text>
<text x="200.9" y="161.9">1</text>
<text x="191.7" y="165.7">0</text>
<text x="196.6" y="165.8">0</text>
<text x="201" y="165.8">1</text>
<text x="191.6" y="169.9">1</text>
<text x="196.4" y="170">1</text>
<text x="200.9" y="170">1</text>
</g>
<g font-size="1.9">
<text x="244" y="188.2">Clock</text>
<text x="239.6" y="192.2">A3</text>
<text x="244.3" y="192.3">CS</text>
<text x="250.8" y="192.2">Model_No</text>
<text x="266.6" y="192.2">X01</text>
</g>
<g font-size="1.6" fill="#00f">
<text x="49.4" y="31.5">+V3S_CLK_VDD48</text>
<text x="176.6" y="33">+V3S_CLK</text>
<text x="195.5" y="35">NFM40P12C223</text>
<text x="208.2" y="33">+V3S</text>
<text x="66.9" y="38.7">BLM11B121SB</text>
<text x="48.4" y="44.5">2.2uF_10v</text>
<text x="182" y="46.1">22uF_6.3v</text>
<text x="104.1" y="49.7">0.1uF_16v</text>
<text x="113.4" y="49.7">0.1uF_16v</text>
<text x="122.7" y="49.7">0.1uF_16v</text>
<text x="132" y="49.7">0.1uF_16v</text>
<text x="141.3" y="49.7">0.1uF_16v</text>
<text x="150.7" y="49.7">0.1uF_16v</text>
<text x="160" y="49.7">0.1uF_16v</text>
<text x="169.3" y="49.7">0.1uF_16v</text>
<text x="188" y="48.6">+V3S_CLK_VDDA</text>
<text x="149.2" y="59.1">0.1uF_16v</text>
<text x="198" y="54.2">BLM11A221S</text>
<text x="81.5" y="65.9">22pF_50v</text>
<text x="168.1" y="60">22uF_6.3v</text>
<text x="81.2" y="76.9">22pF_50v</text>
<text x="98.2" y="73.9">OPEN</text>
<text x="181.8" y="83.2">33_5%</text>
<text x="57.5" y="87.4">+V3S</text>
<text x="97.4" y="84.9">47_5%</text>
<text x="181.6" y="84.9">33_5%</text>
<text x="181.9" y="86.5">33_5%</text>
<text x="177.9" y="95.6">33_5%</text>
<text x="192.6" y="94.6">49.9_1%</text>
<text x="211.6" y="94">10K_5%</text>
<text x="178" y="98.8">33_5%</text>
<text x="193.5" y="101.6">49.9_1%</text>
<text x="48.5" y="107.4">SSM3K17FU</text>
<text x="84.4" y="102">10pF_50v</text>
<text x="181.1" y="107.8">33_5%</text>
<text x="208.2" y="107">49.9_1%</text>
<text x="181.1" y="110.9">33_5%</text>
<text x="68.4" y="118.6">49.9_1%</text>
<text x="68.6" y="115.4">49.9_1%</text>
<text x="86.7" y="118.9">33_5%</text>
<text x="86.7" y="115.8">33_5%</text>
<text x="149.7" y="115">475_1%</text>
<text x="208.5" y="114.2">49.9_1%</text>
<text x="108.5" y="125.5">REA_RTM865T_300_TSSOP_56P</text>
<text x="151.5" y="123.6">33_5%</text>
<text x="151.5" y="120.4">33_5%</text>
<text x="169.9" y="120.1">49.9_1%</text>
<text x="170.1" y="123.3">49.9_1%</text>
<text x="154.9" y="146.5">+V3S_CLK</text>
<text x="170.2" y="158.9">+VCCP</text>
<text x="174.4" y="167.1">OPEN</text>
<text x="154.1" y="177.2">4.7K_5%</text>
</g>
<g font-size="1.6" fill="#f00">
<text x="199.3" y="32.9">L511</text>
<text x="45.7" y="40.8">1</text>
<text x="48.1" y="40.1">C246</text>
<text x="68.4" y="36.8">1</text>
<text x="70.5" y="36">L29</text>
<text x="74.5" y="36.8">2</text>
<text x="107.1" y="41.6">C235</text>
<text x="116.4" y="41.6">C234</text>
<text x="125.8" y="41.6">C233</text>
<text x="135.2" y="41.6">C651</text>
<text x="144.5" y="41.6">C622</text>
<text x="153.8" y="41.6">C621</text>
<text x="163.1" y="41.6">C650</text>
<text x="172.4" y="41.6">C652</text>
<text x="181.7" y="41.6">C247</text>
<text x="196.4" y="36.6">1</text>
<text x="198.1" y="40.1">4</text>
<text x="202.8" y="40.1">3</text>
<text x="204.1" y="36.6">2</text>
<text x="45.7" y="43.5">2</text>
<text x="104.7" y="42.4">1</text>
<text x="104.7" y="45.1">2</text>
<text x="114.1" y="42.4">1</text>
<text x="114.1" y="45.1">2</text>
<text x="123.4" y="42.4">1</text>
<text x="123.4" y="45.1">2</text>
<text x="132.7" y="42.4">1</text>
<text x="132.7" y="45.1">2</text>
<text x="142" y="42.4">1</text>
<text x="142" y="45.1">2</text>
<text x="151.4" y="42.4">1</text>
<text x="151.4" y="45.1">2</text>
<text x="160.7" y="42.4">1</text>
<text x="160.7" y="45.1">2</text>
<text x="170" y="42.4">1</text>
<text x="170" y="45.1">2</text>
<text x="179.3" y="42.4">1</text>
<text x="179.3" y="45.1">2</text>
<text x="198.8" y="52.3">1</text>
<text x="201" y="51.5">L28</text>
<text x="205" y="52.3">2</text>
<text x="146.7" y="56.3">1</text>
<text x="146.7" y="59.1">2</text>
<text x="149.1" y="55.6">C623</text>
<text x="165.4" y="56.3">1</text>
<text x="165.4" y="59.1">2</text>
<text x="167.8" y="55.6">C236</text>
<text x="75.1" y="65.5">C245</text>
<text x="78" y="68">1</text>
<text x="80.3" y="68">2</text>
<text x="98.2" y="71.9">R236</text>
<text x="75.1" y="76.4">C232</text>
<text x="78" y="78.9">1</text>
<text x="80.3" y="78.9">2</text>
<text x="109.1" y="78.7">U20</text>
<text x="156.6" y="83.2">FSA</text>
<text x="169.5" y="83.3">R207</text>
<text x="65.9" y="85.5">CLK_SB48_3R</text>
<text x="85.8" y="84.9">R237</text>
<text x="156.7" y="84.8">FSB</text>
<text x="169.6" y="84.9">R210</text>
<text x="169.8" y="86.6">R211</text>
<text x="191.2" y="87.1">CLK_NB14_EXTR</text>
<text x="191.2" y="84.1">CLK_SB14_EXTR</text>
<text x="191.2" y="85.6">CLK_KBC14_3R</text>
<text x="85" y="90.2">SB_SMCLK_3</text>
<text x="85" y="91.7">SB_SMDAT_3</text>
<text x="92.2" y="93.2">FSC</text>
<text x="152.2" y="95.4">CLK_CPU_BCLK_3</text>
<text x="155.6" y="93.2">CPUSTOP#_3</text>
<text x="172.3" y="95.2">R214</text>
<text x="187.8" y="94.4">R213</text>
<text x="211.6" y="92.1">R212</text>
<text x="55.5" y="101">Q33</text>
<text x="59.6" y="101.7">D</text>
<text x="81.5" y="98.3">1</text>
<text x="81.5" y="101">2</text>
<text x="83.8" y="97.5">C405</text>
<text x="152.2" y="98.5">CLK_CPU_BCLK#_3</text>
<text x="172.3" y="98.3">R216</text>
<text x="188.6" y="101.6">R215</text>
<text x="194.3" y="99.5">CLK_CPU_BCLK#</text>
<text x="194.8" y="96.4">CLK_CPU_BCLK</text>
<text x="36.5" y="104.3">VGATE_U</text>
<text x="54.6" y="103.6">G</text>
<text x="59.6" y="107">S</text>
<text x="62.2" y="102.8">VR_PWRGD_CK#</text>
<text x="156" y="107.9">CLK_NB_BCLK_3</text>
<text x="175.8" y="107.6">R218</text>
<text x="203.4" y="106.9">R217</text>
<text x="88.3" y="113.6">SBSRCCLK_R</text>
<text x="150.7" y="112.3">R221</text>
<text x="155.8" y="110.8">CLK_NB_BCLK#_3</text>
<text x="175.8" y="110.8">R220</text>
<text x="209.9" y="111.9">CLK_NB_BCLK#</text>
<text x="210.3" y="108.8">CLK_NB_BCLK</text>
<text x="76.3" y="118.6">R243</text>
<text x="76.4" y="115.6">R240</text>
<text x="93.4" y="118.5">R242</text>
<text x="93.4" y="115.4">R241</text>
<text x="137.6" y="118.3">ALINKCLK_R</text>
<text x="203.7" y="114.1">R219</text>
<text x="62.5" y="125.9">SBSRCCLK#</text>
<text x="63.4" y="124.3">SBSRCCLK</text>
<text x="87.1" y="121.4">SBSRCCLK#_R</text>
<text x="136.4" y="125.3">ALINKCLK#_R</text>
<text x="145.9" y="123.2">R224</text>
<text x="145.9" y="120.1">R223</text>
<text x="164.5" y="120.3">R222</text>
<text x="164.6" y="123.3">R225</text>
<text x="175.7" y="129">ALINKCLK</text>
<text x="175.7" y="130.6">ALINKCLK#</text>
<text x="160.4" y="153.1">10K_0.5%</text>
<text x="160.4" y="151.2">R206</text>
<text x="142" y="158.5">FSA</text>
<text x="142" y="166.3">FSB</text>
<text x="153.6" y="167.8">10K_0.5%</text>
<text x="155.4" y="165.1">R209</text>
<text x="174.4" y="165.1">R194</text>
<text x="142" y="175.6">FSC</text>
<text x="155.4" y="174.4">R239</text>
<text x="185.4" y="175.6">H_BSEL0</text>
</g>
<g font-size="1.6">
<text x="168.6" y="39">(10/5)</text>
<text x="185.7" y="39">(10/5)</text>
<text x="190.3" y="151.1">CK410 FREQUENCY SELECT TABLE(MHZ)</text>
<text x="190.8" y="156">FSC</text>
<text x="195.6" y="156.1">FSB</text>
<text x="200.1" y="156.1">FSA</text>
<text x="206.3" y="156.1">CPU</text>
<text x="206.6" y="161.8">100</text>
<text x="213.7" y="156.1">SRC</text>
<text x="214" y="161.8">100</text>
<text x="221.8" y="156.1">PCI</text>
<text x="221.9" y="161.9">33</text>
<text x="228.5" y="162">14.31</text>
<text x="228.9" y="156.1">REF</text>
<text x="206.6" y="165.7">133</text>
<text x="214" y="165.7">100</text>
<text x="221.9" y="165.8">33</text>
<text x="228.5" y="165.9">14.31</text>
<text x="207.2" y="169.8">---</text>
<text x="214.6" y="169.8">---</text>
<text x="222" y="169.8">---</text>
<text x="229.8" y="169.9">---</text>
<text x="238.7" y="184.8">TITLE</text>
<text x="239.2" y="190.4">SIZE</text>
<text x="243.7" y="190.4">CODE</text>
<text x="251.6" y="190.4">DOC. NUMBER</text>
<text x="266.6" y="190.4">REV</text>
<text x="191.3" y="193.9">CHANGE by</text>
<text x="205.4" y="194.1">Drawer_Name</text>
<text x="225.9" y="194.1">20-Dec-2004</text>
<text x="244.7" y="193.9">SHEET</text>
<text x="253.9" y="194.1">12</text>
<text x="258.2" y="193.9">OF</text>
<text x="263.3" y="194.1">50</text>
</g>
<g font-size="1.2" fill="#00f">
<text x="180.8" y="35.7">12-</text>
<text x="210.3" y="35.7">44-,42-,41-,40-,39-,38-,37-,36-,35-,34-,33-,32-,31-,30-,29-,28-,27-,26-,24-,23-,22-,21-,20-,18-,17-,16-,14-,11-,10-,9-,8-,12-</text>
<text x="80.7" y="74.2">14.31818MHZ</text>
<text x="187" y="83.1">31-</text>
<text x="22.9" y="89.9">44-,42-,41-,40-,39-,38-,37-,36-,35-,34-,33-,32-,31-,30-,29-,28-,27-,26-,24-,23-,22-,21-,20-,18-,17-,16-,14-,11-,10-,9-,8-,12-</text>
<text x="79.4" y="84.9">31-</text>
<text x="98.1" y="89.6">31-,24-,23-</text>
<text x="187" y="84.6">42-</text>
<text x="187.1" y="86.2">21-</text>
<text x="60.1" y="95.4">10K_5%</text>
<text x="98.1" y="92.7">12-</text>
<text x="98.1" y="91.1">31-,24-,23-</text>
<text x="149.7" y="92.7">29-,9-</text>
<text x="189.9" y="95.6">14-</text>
<text x="189.9" y="98.7">14-</text>
<text x="48.3" y="103.6">31-,9-</text>
<text x="205.5" y="108.1">21-</text>
<text x="205.5" y="111.1">21-</text>
<text x="74.7" y="123.6">29-</text>
<text x="74.7" y="125.1">29-</text>
<text x="171.3" y="128.2">20-</text>
<text x="171.3" y="129.8">20-</text>
<text x="159" y="149.1">12-</text>
<text x="173" y="161.5">30-,22-,18-,16-,15-,14-,13-,10-</text>
<text x="147.8" y="175">12-</text>
<text x="178.6" y="174.9">20-,13-</text>
</g>
<g font-size="1.2" fill="#f00">
<text x="89.3" y="70">1</text>
<text x="97.2" y="71.8">1</text>
<text x="85" y="72.7">X3</text>
<text x="89.3" y="76.6">2</text>
<text x="97.2" y="77.3">2</text>
<text x="108.1" y="80.3">1</text>
<text x="108.1" y="81.8">2</text>
<text x="108.1" y="83.3">3</text>
<text x="109.8" y="80.9">X1</text>
<text x="109.8" y="82.4">X2</text>
<text x="126.8" y="80.9">VDDREF</text>
<text x="129" y="82.6">GND</text>
<text x="133" y="80.3">56</text>
<text x="133" y="83.3">54</text>
<text x="133" y="81.8">55</text>
<text x="174.4" y="83.2">1</text>
<text x="179.9" y="83.2">2</text>
<text x="90.5" y="84.7">2</text>
<text x="96" y="84.7">1</text>
<text x="108.1" y="88">6</text>
<text x="108.1" y="84.9">4</text>
<text x="108.1" y="89.6">7</text>
<text x="108.1" y="86.5">5</text>
<text x="109.8" y="88.7">VTT_PWRGD#_PD</text>
<text x="109.8" y="85.6">USB_48MHZ</text>
<text x="109.8" y="84">VDD48</text>
<text x="109.8" y="87.2">GND</text>
<text x="122.1" y="87.1">TEST_SEL_REF2</text>
<text x="125" y="84">FS_A_REF0</text>
<text x="125" y="85.6">FS_B_REF1</text>
<text x="127.2" y="88.7">VDDPCI</text>
<text x="133" y="88">51</text>
<text x="133" y="86.5">52</text>
<text x="133" y="84.9">53</text>
<text x="133" y="89.6">50</text>
<text x="173.8" y="86.3">1</text>
<text x="174.4" y="84.7">1</text>
<text x="179.9" y="86.3">2</text>
<text x="179.9" y="84.7">2</text>
<text x="58.4" y="91.9">1</text>
<text x="60.1" y="93.8">R238</text>
<text x="107.4" y="94.3">10</text>
<text x="107.4" y="95.8">11</text>
<text x="108.1" y="91.1">8</text>
<text x="108.1" y="92.7">9</text>
<text x="109.8" y="90.2">SCLK</text>
<text x="109.8" y="91.7">SDATA</text>
<text x="109.8" y="93.3">FS_C</text>
<text x="109.8" y="94.9">CLKREQA#</text>
<text x="121.7" y="90.2">CK410#_PCICLK0</text>
<text x="124.7" y="93.3">CPU_STOP#</text>
<text x="125.4" y="94.9">CPUCLKT0</text>
<text x="127.1" y="91.7">GNDPCI</text>
<text x="133" y="91.1">49</text>
<text x="133" y="95.8">46</text>
<text x="133" y="94.3">47</text>
<text x="133" y="92.7">48</text>
<text x="170.6" y="95.6">1</text>
<text x="176.8" y="95.6">2</text>
<text x="189.3" y="92.5">1</text>
<text x="195.5" y="92.5">2</text>
<text x="210.7" y="92">1</text>
<text x="58.4" y="97.9">2</text>
<text x="107.4" y="98.9">13</text>
<text x="107.4" y="97.3">12</text>
<text x="107.4" y="100.4">14</text>
<text x="109.8" y="99.5">SRCCLKC7</text>
<text x="109.8" y="98">SRCCLKT7</text>
<text x="109.8" y="96.4">CLKREQB#</text>
<text x="109.8" y="101.2">VDDSRC</text>
<text x="125.3" y="96.4">CPUCLKC0</text>
<text x="125.4" y="101.1">CPUCLKT1</text>
<text x="126.6" y="99.5">GNDCPU</text>
<text x="126.7" y="98">VDDCPU</text>
<text x="133" y="97.3">45</text>
<text x="133" y="98.9">44</text>
<text x="133" y="100.4">43</text>
<text x="170.6" y="98.7">1</text>
<text x="176.8" y="98.7">2</text>
<text x="210.7" y="97.6">2</text>
<text x="107.4" y="106.7">18</text>
<text x="107.4" y="103.6">16</text>
<text x="107.4" y="105.1">17</text>
<text x="107.4" y="102.1">15</text>
<text x="109.8" y="105.7">SRCCLKC6</text>
<text x="109.8" y="107.3">SRCCLKT5</text>
<text x="109.8" y="104.2">SRCCLKT6</text>
<text x="109.8" y="102.8">GNDSRC</text>
<text x="122.8" y="105.7">CPUCLKC2_ITP</text>
<text x="122.9" y="104.2">CPUCLKT2_ITP</text>
<text x="125.3" y="102.7">CPUCLKC1</text>
<text x="128.3" y="107.3">VDDA</text>
<text x="133" y="106.7">39</text>
<text x="133" y="102.1">42</text>
<text x="133" y="105.1">40</text>
<text x="133" y="103.6">41</text>
<text x="189.3" y="103.2">1</text>
<text x="195.7" y="103.2">2</text>
<text x="204.8" y="104.9">1</text>
<text x="211" y="104.9">2</text>
<text x="107.4" y="112.9">22</text>
<text x="107.4" y="108.2">19</text>
<text x="107.4" y="109.8">20</text>
<text x="107.4" y="111.4">21</text>
<text x="109.8" y="113.5">SRCCLKT4</text>
<text x="109.8" y="108.8">SRCCLKC5</text>
<text x="109.8" y="110.5">GNDSRC</text>
<text x="109.8" y="112.1">VDDSRC</text>
<text x="126.6" y="112.1">GNDSRC</text>
<text x="126.7" y="113.7">VDDSRC</text>
<text x="128.2" y="108.8">GNDA</text>
<text x="128.9" y="110.4">IREF</text>
<text x="133" y="108.2">38</text>
<text x="133" y="109.8">37</text>
<text x="133" y="112.9">35</text>
<text x="133" y="111.4">36</text>
<text x="149.5" y="112.7">1</text>
<text x="155.1" y="112.7">2</text>
<text x="173.8" y="111.1">1</text>
<text x="173.8" y="108.1">1</text>
<text x="179.9" y="111.1">2</text>
<text x="179.9" y="108.1">2</text>
<text x="75" y="118.9">2</text>
<text x="75" y="115.8">2</text>
<text x="81.1" y="118.9">1</text>
<text x="81.1" y="115.8">1</text>
<text x="92" y="115.8">2</text>
<text x="92" y="118.9">2</text>
<text x="98.2" y="115.8">1</text>
<text x="98.2" y="118.9">1</text>
<text x="107.4" y="116">24</text>
<text x="107.4" y="117.5">25</text>
<text x="107.4" y="114.4">23</text>
<text x="107.4" y="119.1">26</text>
<text x="109.8" y="116.6">SRCCLKT3</text>
<text x="109.8" y="118.2">SRCCLKC3</text>
<text x="109.8" y="115.1">SRCCLKC4</text>
<text x="109.8" y="119.9">GNDSRC</text>
<text x="125.3" y="116.6">SRCCLKC0</text>
<text x="125.4" y="115.1">SRCCLKT0</text>
<text x="127.1" y="119.8">GNDATI</text>
<text x="127.3" y="118.2">VDDATI</text>
<text x="133" y="117.5">32</text>
<text x="133" y="114.4">34</text>
<text x="133" y="119.1">31</text>
<text x="133" y="116">33</text>
<text x="204.8" y="115.6">1</text>
<text x="211.3" y="115.6">2</text>
<text x="107.4" y="122.2">28</text>
<text x="107.4" y="120.7">27</text>
<text x="109.8" y="122.8">ATIGCLKC1</text>
<text x="109.8" y="121.3">ATIGCLKT1</text>
<text x="124.9" y="122.8">ATIGCLKC0</text>
<text x="125.1" y="121.3">ATIGCLKT0</text>
<text x="133" y="122.2">29</text>
<text x="133" y="120.7">30</text>
<text x="144.2" y="120.4">1</text>
<text x="144.2" y="123.6">1</text>
<text x="150.4" y="120.4">2</text>
<text x="150.4" y="123.6">2</text>
<text x="162.9" y="123.6">1</text>
<text x="162.9" y="120.4">1</text>
<text x="169.1" y="123.6">2</text>
<text x="169.1" y="120.4">2</text>
<text x="159.4" y="151">1</text>
<text x="159.4" y="156.6">2</text>
<text x="154.1" y="165.6">1</text>
<text x="159.7" y="165.6">2</text>
<text x="173.4" y="165.1">1</text>
<text x="173.4" y="170.5">2</text>
<text x="154.1" y="174.9">1</text>
<text x="159.7" y="174.9">2</text>
</g>
<g font-size=".8" fill="#f00">
<text x="55.8" y="103.5">G</text>
<text x="58.7" y="105.6">S</text>
<text x="58.7" y="102.4">D</text>
</g>
</svg>
